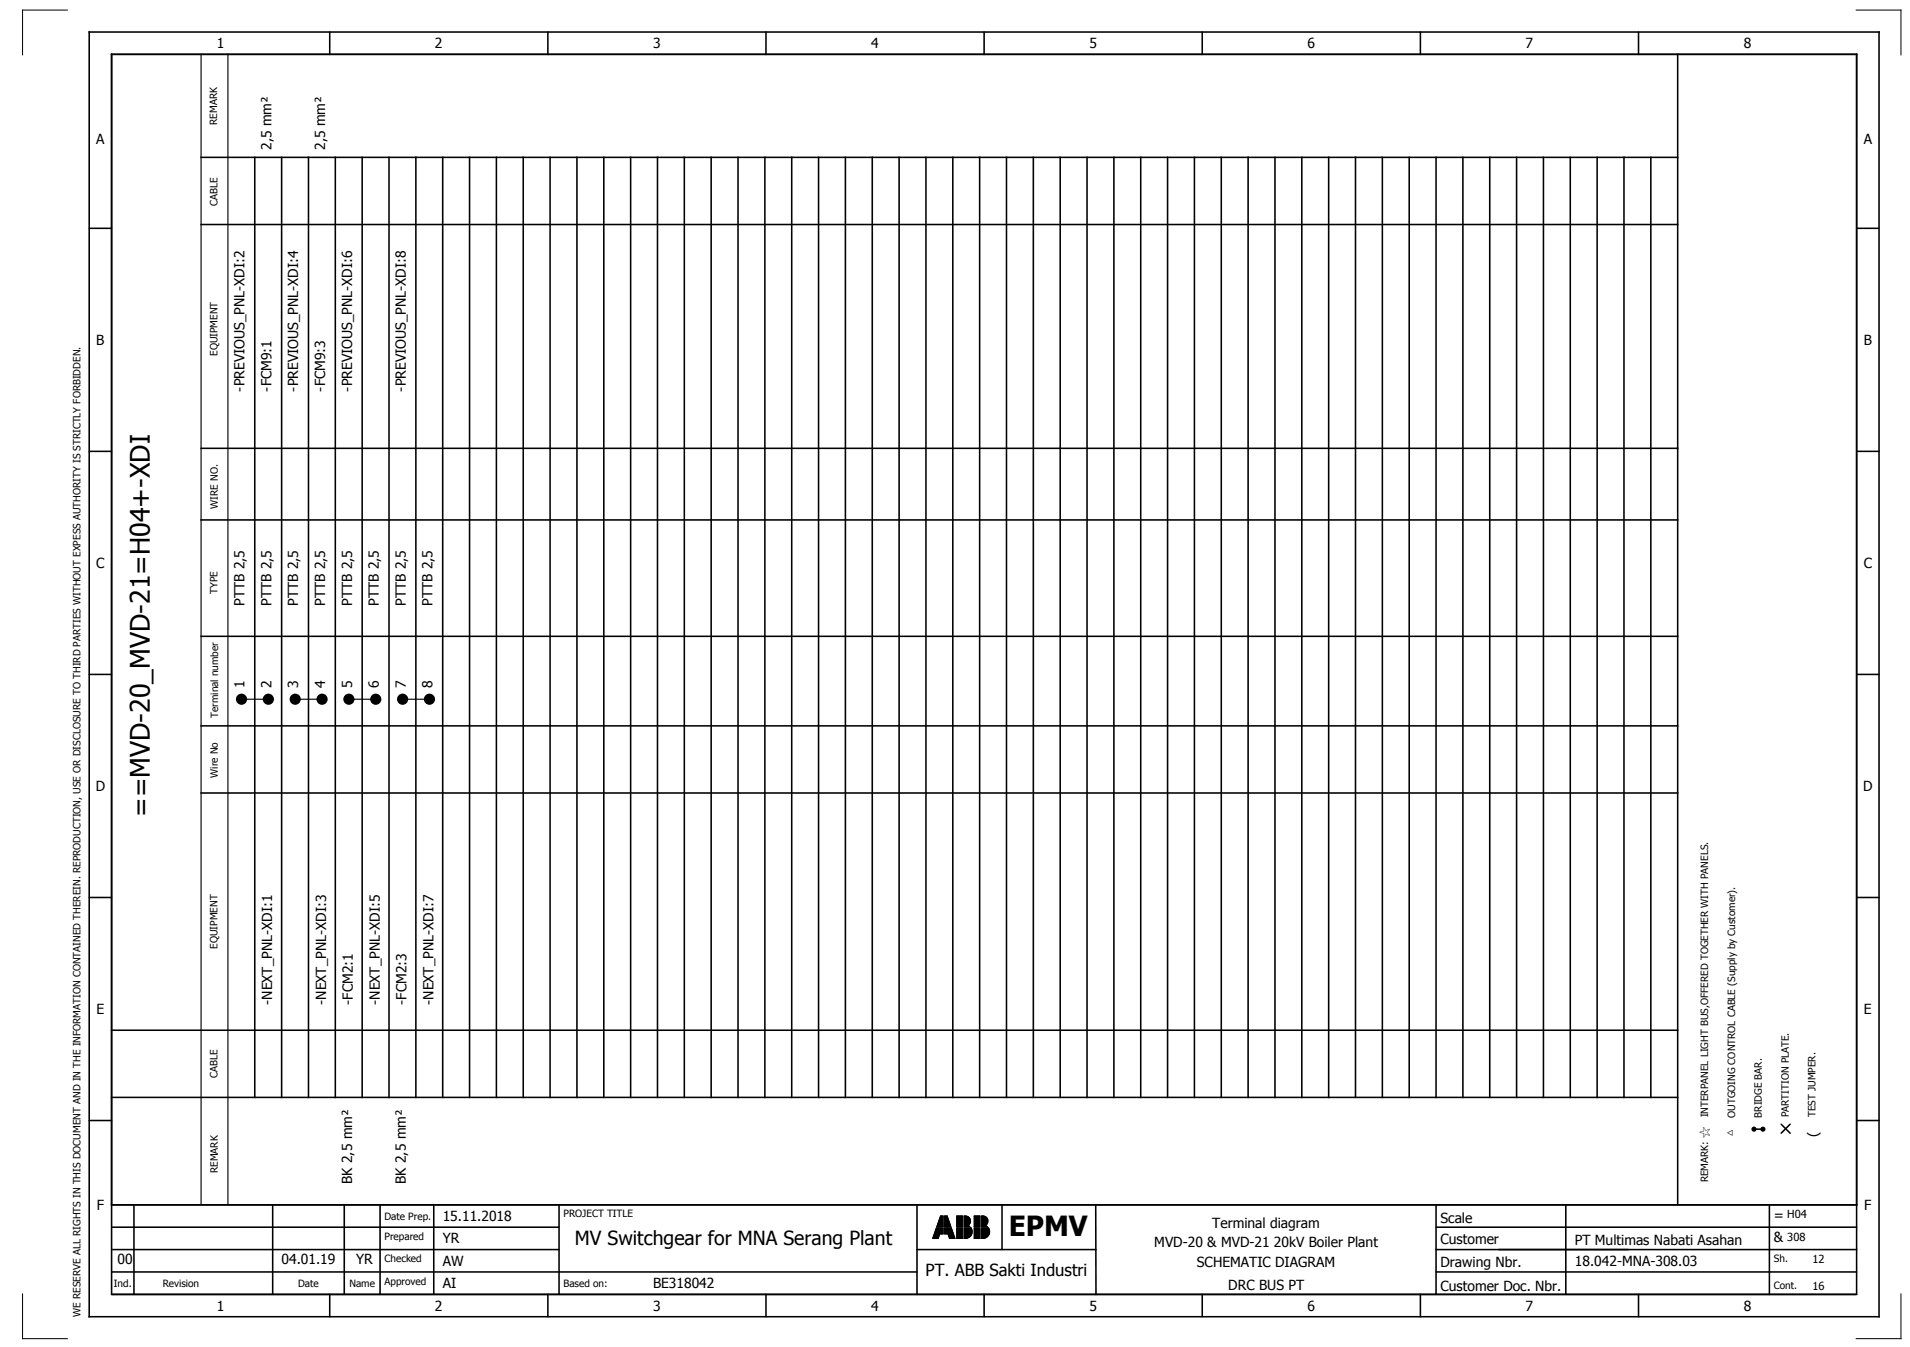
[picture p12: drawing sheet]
<svg xmlns="http://www.w3.org/2000/svg" width="427mm" height="301mm" viewBox="0 0 427 301" stroke-linecap="round" stroke-linejoin="round" font-family="sans-serif">
<g fill="none" stroke="#000" stroke-width=".35">
<path d="M19.9 7.2h400v287h-400zM24.9 12.1h390v277.1h-390zM24.9 12.2h390v257h-390M73.7 7.2v5M122.4 7.2v5M171.2 7.2v5M219.9 7.2v5M268.7 7.2v5M317.4 7.2v5M366.2 7.2v5M374.9 12.2v257M44.9 35.2h330"/>
<path d="M56.9 35.2v210M62.9 35.2v210M68.9 35.2v210M74.9 35.2v210M80.9 35.2v210M86.9 35.2v210M92.9 35.2v210M98.9 35.2v210M104.9 35.2v210M110.9 35.2v210M116.9 35.2v210M122.9 35.2v210"/>
<path d="M128.9 35.2v210M134.9 35.2v210M140.9 35.2v210M146.9 35.2v210M152.9 35.2v210M158.9 35.2v210M164.9 35.2v210M170.9 35.2v210M176.9 35.2v210M182.9 35.2v210M188.9 35.2v210M194.9 35.2v210"/>
<path d="M200.9 35.2v210M206.9 35.2v210M212.9 35.2v210M218.9 35.2v210M224.9 35.2v210M230.9 35.2v210M236.9 35.2v210M242.9 35.2v210M248.9 35.2v210M254.9 35.2v210M260.9 35.2v210M266.9 35.2v210"/>
<path d="M272.9 35.2v210M278.9 35.2v210M284.9 35.2v210M290.9 35.2v210M296.9 35.2v210M302.9 35.2v210M308.9 35.2v210M314.9 35.2v210M320.9 35.2v210M326.9 35.2v210M332.9 35.2v210M338.9 35.2v210"/>
<path d="M344.9 35.2v210M350.9 35.2v210M356.9 35.2v210M362.9 35.2v210M368.9 35.2v210M19.9 51h5M44.9 50.2h330M414.9 51h5M19.9 100.8h5M44.9 116.2h330M44.9 100.2h330M414.9 100.8h5"/>
<path d="M19.9 150.7h5M44.9 142.2h330M414.9 150.7h5M44.9 177.2h330M44.9 162.2h330M19.9 200.5h5M414.9 200.5h5M24.9 230.2h350M19.9 250.3h5M24.9 245.2h350M392 252.3h2M398.1 251.2l2 2"/>
<path d="M400.1 251.2l-2 2M414.9 250.3h5M24.9 279.2h100M24.9 274.2h100M29.9 269.2v20M60.9 269.2v20M76.9 269.2v20M84.9 269.2v20M96.9 269.2v20M124.9 269.2v20M204.9 279.2h40M204.9 269.2v20"/>
<path d="M223.9 269.2v10M244.9 269.2v20M320.9 279.2h94M320.9 269.2v20M320.9 274.2h94M349.9 269.2v20M395.4 269.2v20M24.9 289.2h390M24.9 284.2h180M73.7 289.2v5M122.4 289.2v5M171.2 289.2v5"/>
<path d="M219.9 289.2v5M268.7 289.2v5M317.4 289.2v5M320.9 284.2h94M366.2 289.2v5"/>
</g>
<g fill="none" stroke="#000" stroke-width=".22">
<path d="M15 2.3h-10v10M414.8 2.3h10v10M208.5 276.5v.2M208.6 276.3v.4M208.6 276.1v.6M208.7 275.9v.8M208.8 275.6v1.1M208.9 275.4v1.3M209 275.2v1.5M209 275v1.7M209.1 274.7v2M209.2 274.5v2.2"/>
<path d="M209.3 274.3l-.9 2.4h1.3l.3-1M209.3 274.3h1.5v1.4h-.8M209.3 274.3v2.4M209.4 273.8v.2M209.4 274.3v2.4M209.5 273.6v.4M209.5 274.3v2.4M209.6 273.4v.6M209.6 274.3v2.4M209.7 273.2v.8M209.7 274.3v2.4M209.7 273v1"/>
<path d="M209.7 274.3v2.2M209.8 272.7v1.3M209.8 274.3v2M209.9 272.5v1.5M209.9 274.3v1.8M210 272.3v1.7M210 274.3v1.6M210 272.1v1.9M210 274.3v1.4M210.1 271.8v2.2M210.1 274.3v1.4M210.2 271.7h.6v2.3h-1.4z"/>
<path d="M210.2 271.7v2.3M210.2 274.3v1.4M210.3 271.7v2.3M210.3 274.3v1.4M210.4 271.7v2.3M210.4 274.3v1.4M210.5 271.7v2.3M210.5 274.3v1.4M210.6 271.7v2.3M210.6 274.3v1.4M210.7 271.7v2.3M210.7 274.3v1.4"/>
<path d="M210.8 271.7v2.3M210.8 274.3v1.4M211.1 271.7h.6l.8 2.3h-1.4zM211.1 271.7v2.3M211.1 274.3v1.4M211.2 271.7v2.3M211.2 274.3v1.4M211.3 271.7v2.3M211.3 274.3v1.4M211.4 271.7v2.3M211.4 274.3v1.4M211.5 271.7v2.3"/>
<path d="M211.5 274.3v1.4M211.6 271.7v2.3M211.6 274.3v1.4M211.7 271.7v2.3M211.7 274.3v1.4M211.8 271.9v2.1M211.8 274.3v1.4M211.8 275.7h-.7v-1.4h1.5l.8 2.4M211.8 275.7l.4 1h1.2M211.8 272.1v1.9M211.9 272.3v1.7M211.9 274.3v1.6"/>
<path d="M212 272.5v1.5M212 274.3v1.8M212.1 272.8v1.2M212.1 274.3v2M212.2 273v1M212.2 274.3v2.3M212.2 273.2v.8M212.2 274.3v2.4M212.3 273.4v.6M212.3 274.3v2.4M212.4 273.7v.3M212.4 274.3v2.4"/>
<path d="M212.5 273.9v.1M212.5 274.3v2.4M212.6 274.3v2.4M212.7 274.6v2.1M212.8 274.8v1.9M212.9 275v1.7M212.9 275.2v1.5M213 275.5v1.2M213.1 275.7v1M213.2 275.9v.8M213.3 276.1v.6M213.3 276.3v.4"/>
<path d="M213.4 276.6v.1M213.8 271.7h1.3v2.3h-1.3zM213.8 274.3h1.3v2.4h-1.3zM213.9 271.7v2.3M213.9 274.3v2.4M214 271.7v2.3M214 274.3v2.4M214.1 271.7v2.3M214.1 274.3v2.4M214.2 271.7v2.3M214.2 274.3v2.4M214.3 271.7v2.3"/>
<path d="M214.3 274.3v2.4M214.4 271.7v2.3M214.4 274.3v2.4M214.5 271.7v2.3M214.5 274.3v2.4M214.6 271.7v2.3M214.6 274.3v2.4M214.7 271.7v2.3M214.7 274.3v2.4M214.8 271.7v2.3M214.8 274.3v2.4M214.9 271.7v2.3"/>
<path d="M214.9 274.3v2.4M215 271.7v2.3M215 274.3v2.4M215.4 271.7a1.16 1.16 0 0 1 1.4 .6 1.16 1.16 0 0 1-.5 1.5l.5 .2h-1.4zM215.5 271.7v2.3M215.5 274.3v2.4M215.6 271.7v2.3M215.6 274.3v2.4M215.7 271.7v2.3M215.7 274.3v2.4M215.8 271.7v2.3M215.8 274.3v2.4"/>
<path d="M215.9 271.7v2.3M215.9 274.3v2.4M216 271.7v2.3M216 274.3v2.3M216.1 271.7v2.3M216.1 274.3v2.3M216.2 271.7v2.3M216.2 274.3v2.3M216.3 271.8v2.2M216.3 274.3v2.3M216.4 271.8v2.2M216.4 274.3v2.2"/>
<path d="M216.5 271.9v1.8M216.5 273.8v.2M216.5 274.3v2.2M216.5 271.9v1.7M216.5 273.9v.1M216.6 272v1.5M216.6 273.9v.1M216.6 274.3v2.1M216.7 272.1v1.4M216.7 274h.1M216.7 274.3v2.1M216.8 272.2v1.1"/>
<path d="M216.8 274.3v2M216.8 272.4v.8M216.8 274.3v1.9M216.9 274.3v1.8M217 274.3v1.7M217 274.3a1.5 1.5 0 0 1-1.2 2.4M217 274.3h-1.6v2.4h.4M217.1 274.4v1.5M217.2 274.5v1.3M217.2 274.8v.8M217.7 271.7h1.3v2.3h-1.3zM217.7 274.3h1.3v2.4h-1.3z"/>
<path d="M217.8 271.7v2.3M217.8 274.3v2.4M217.9 271.7v2.3M217.9 274.3v2.4M218 271.7v2.3M218 274.3v2.4M218.1 271.7v2.3M218.1 274.3v2.4M218.2 271.7v2.3M218.2 274.3v2.4M218.3 271.7v2.3M218.3 274.3v2.4"/>
<path d="M218.4 271.7v2.3M218.4 274.3v2.4M218.5 271.7v2.3M218.5 274.3v2.4M218.6 271.7v2.3M218.6 274.3v2.4M218.7 271.7v2.3M218.7 274.3v2.4M218.8 271.7v2.3M218.8 274.3v2.4M218.9 271.7v2.3M218.9 274.3v2.4"/>
<path d="M219 271.7v2.3M219 274.3v2.4M219.3 274.3h1.6a1.53 1.53 0 0 1 0 1.7 1.53 1.53 0 0 1-1.6 .7zM219.3 271.7a1.16 1.16 0 0 1 1.4 .6 1.16 1.16 0 0 1-.5 1.5l.5 .2h-1.4zM219.4 271.7v2.3M219.4 274.3v2.4M219.5 271.7v2.3M219.5 274.3v2.4M219.6 271.7v2.3M219.6 274.3v2.4M219.7 271.7v2.3M219.7 274.3v2.4"/>
<path d="M219.8 271.7v2.3M219.8 274.3v2.4M219.9 271.7v2.3M219.9 274.3v2.3M220 271.7v2.3M220 274.3v2.3M220.1 271.7v2.3M220.1 274.3v2.3M220.2 271.8v2.2M220.2 274.3v2.3M220.3 271.8v2.2M220.3 274.3v2.2"/>
<path d="M220.4 271.9v1.8M220.4 273.8v.2M220.4 274.3v2.2M220.4 271.9v1.7M220.4 273.9v.1M220.5 272v1.5M220.5 273.9v.1M220.5 274.3v2.1M220.6 272.1v1.3M220.6 274h.1M220.6 274.3v2.1M220.7 272.2v1.1"/>
<path d="M220.7 274.3v2M220.8 272.4v.8M220.8 274.3v1.9M220.8 274.3v1.8M220.9 274.3v1.7M221 274.4v1.5M221.1 274.6v1.2M221.1 274.8v.7M5 289.1v10h10M424.8 289.1v10h-10"/>
</g>
<path d="M44.9 12.2v257M50.9 12.2v257M53.5 156.2h7M65.5 156.2h7M77.5 156.2h7M89.5 156.2h7" fill="none" stroke="#000" stroke-width=".25"/>
<g fill="#000">
<circle cx="54" cy="156.2" r="1.25"/>
<circle cx="60" cy="156.2" r="1.25"/>
<circle cx="66" cy="156.2" r="1.25"/>
<circle cx="72" cy="156.2" r="1.25"/>
<circle cx="78" cy="156.2" r="1.25"/>
<circle cx="84" cy="156.2" r="1.25"/>
<circle cx="90" cy="156.2" r="1.25"/>
<circle cx="96" cy="156.2" r="1.25"/>
<circle cx="392" cy="252.3" r=".58"/>
<circle cx="394" cy="252.3" r=".58"/>
</g>
<text font-size="6.2" x="225.4" y="276.2">EPMV</text>
<text font-size="6" x="33.5" y="182.5" transform="rotate(-90 33.5 182.5)">==MVD-20_MVD-21=H04+-XDI</text>
<text font-size="4.3" x="128.5" y="278.2">MV Switchgear for MNA Serang Plant</text>
<text font-size="3.7" x="206.9" y="285.1">PT. ABB Sakti Industri</text>
<g font-size="3.1">
<text x="48.5" y="10.8">1</text>
<text x="97.2" y="10.8">2</text>
<text x="146" y="10.8">3</text>
<text x="194.7" y="10.8">4</text>
<text x="243.5" y="10.8">5</text>
<text x="292.2" y="10.8">6</text>
<text x="341" y="10.8">7</text>
<text x="389.7" y="10.8">8</text>
<text x="21.5" y="32.2">A</text>
<text x="60.7" y="33.5" transform="rotate(-90 60.7 33.5)">2,5 mm²</text>
<text x="72.7" y="33.5" transform="rotate(-90 72.7 33.5)">2,5 mm²</text>
<text x="416.5" y="32.2">A</text>
<text x="21.5" y="77">B</text>
<text x="416.5" y="77">B</text>
<text x="54.7" y="87.5" transform="rotate(-90 54.7 87.5)">-PREVIOUS_PNL-XDI:2</text>
<text x="60.7" y="87.5" transform="rotate(-90 60.7 87.5)">-FCM9:1</text>
<text x="66.7" y="87.5" transform="rotate(-90 66.7 87.5)">-PREVIOUS_PNL-XDI:4</text>
<text x="72.7" y="87.5" transform="rotate(-90 72.7 87.5)">-FCM9:3</text>
<text x="78.7" y="87.5" transform="rotate(-90 78.7 87.5)">-PREVIOUS_PNL-XDI:6</text>
<text x="90.7" y="87.5" transform="rotate(-90 90.7 87.5)">-PREVIOUS_PNL-XDI:8</text>
<text x="21.5" y="126.9">C</text>
<text x="416.5" y="126.9">C</text>
<text x="54.7" y="135.3" transform="rotate(-90 54.7 135.3)">PTTB 2,5</text>
<text x="60.7" y="135.3" transform="rotate(-90 60.7 135.3)">PTTB 2,5</text>
<text x="66.7" y="135.3" transform="rotate(-90 66.7 135.3)">PTTB 2,5</text>
<text x="72.7" y="135.3" transform="rotate(-90 72.7 135.3)">PTTB 2,5</text>
<text x="78.7" y="135.3" transform="rotate(-90 78.7 135.3)">PTTB 2,5</text>
<text x="84.7" y="135.3" transform="rotate(-90 84.7 135.3)">PTTB 2,5</text>
<text x="90.7" y="135.3" transform="rotate(-90 90.7 135.3)">PTTB 2,5</text>
<text x="96.7" y="135.3" transform="rotate(-90 96.7 135.3)">PTTB 2,5</text>
<text x="54.7" y="153.6" transform="rotate(-90 54.7 153.6)">1</text>
<text x="60.7" y="153.6" transform="rotate(-90 60.7 153.6)">2</text>
<text x="66.7" y="153.6" transform="rotate(-90 66.7 153.6)">3</text>
<text x="72.7" y="153.6" transform="rotate(-90 72.7 153.6)">4</text>
<text x="78.7" y="153.6" transform="rotate(-90 78.7 153.6)">5</text>
<text x="84.7" y="153.6" transform="rotate(-90 84.7 153.6)">6</text>
<text x="90.7" y="153.6" transform="rotate(-90 90.7 153.6)">7</text>
<text x="96.7" y="153.6" transform="rotate(-90 96.7 153.6)">8</text>
<text x="21.4" y="176.7">D</text>
<text x="416.4" y="176.7">D</text>
<text x="21.6" y="226.5">E</text>
<text x="60.9" y="224.5" transform="rotate(-90 60.9 224.5)">-NEXT_PNL-XDI:1</text>
<text x="72.9" y="224.5" transform="rotate(-90 72.9 224.5)">-NEXT_PNL-XDI:3</text>
<text x="78.9" y="224.5" transform="rotate(-90 78.9 224.5)">-FCM2:1</text>
<text x="84.9" y="224.5" transform="rotate(-90 84.9 224.5)">-NEXT_PNL-XDI:5</text>
<text x="90.9" y="224.5" transform="rotate(-90 90.9 224.5)">-FCM2:3</text>
<text x="96.9" y="224.5" transform="rotate(-90 96.9 224.5)">-NEXT_PNL-XDI:7</text>
<text x="416.6" y="226.5">E</text>
<text x="382.2" y="254.2" transform="rotate(-90 382.2 254.2)">☆</text>
<text x="388" y="254.1" transform="rotate(-90 388 254.1)">△</text>
<text x="406.3" y="254" transform="rotate(-90 406.3 254)">(</text>
<text x="78.7" y="264.5" transform="rotate(-90 78.7 264.5)">BK 2,5 mm²</text>
<text x="90.7" y="264.5" transform="rotate(-90 90.7 264.5)">BK 2,5 mm²</text>
<text x="21.6" y="270.4">F</text>
<text x="98.9" y="272.8">15.11.2018</text>
<text x="270.9" y="274.2">Terminal diagram</text>
<text x="321.9" y="273.2">Scale</text>
<text x="396.4" y="272.5">=</text>
<text x="416.6" y="270.4">F</text>
<text x="98.9" y="277.8">YR</text>
<text x="258" y="278.6">MVD-20 &amp; MVD-21 20kV Boiler Plant</text>
<text x="321.9" y="277.9">Customer</text>
<text x="351.9" y="278.1">PT Multimas Nabati Asahan</text>
<text x="396.4" y="277.5">&amp;</text>
<text x="26.2" y="282.3">00</text>
<text x="62.9" y="282.3">04.01.19</text>
<text x="79.6" y="282.3">YR</text>
<text x="98.9" y="282.8">AW</text>
<text x="98.9" y="287.8">AI</text>
<text x="145.9" y="287.8">BE318042</text>
<text x="267.5" y="283.2">SCHEMATIC DIAGRAM</text>
<text x="321.9" y="283.2">Drawing Nbr.</text>
<text x="352" y="282.8">18.042-MNA-308.03</text>
<text x="48.5" y="292.8">1</text>
<text x="97.2" y="292.8">2</text>
<text x="146" y="292.8">3</text>
<text x="194.7" y="292.8">4</text>
<text x="243.5" y="292.8">5</text>
<text x="274.5" y="288.1">DRC BUS PT</text>
<text x="292.2" y="292.8">6</text>
<text x="321.9" y="288.4">Customer Doc. Nbr.</text>
<text x="341" y="292.8">7</text>
<text x="389.7" y="292.8">8</text>
</g>
<g font-size="2.5">
<text x="399.4" y="272.2">H04</text>
<text x="399.4" y="277.2">308</text>
<text x="405.1" y="282.2">12</text>
<text x="405.1" y="288.1">16</text>
</g>
<g font-size="2.2">
<text x="48.6" y="27.9" transform="rotate(-90 48.6 27.9)">REMARK</text>
<text x="48.6" y="46" transform="rotate(-90 48.6 46)">CABLE</text>
<text x="48.6" y="79.5" transform="rotate(-90 48.6 79.5)">EQUIPMENT</text>
<text x="48.7" y="113.6" transform="rotate(-90 48.7 113.6)">WIRE NO.</text>
<text x="48.6" y="132.6" transform="rotate(-90 48.6 132.6)">TYPE</text>
<text x="48.7" y="160.4" transform="rotate(-90 48.7 160.4)">Terminal number</text>
<text x="48.7" y="173.7" transform="rotate(-90 48.7 173.7)">Wire No</text>
<text x="48.6" y="212" transform="rotate(-90 48.6 212)">EQUIPMENT</text>
<text x="48.6" y="240.8" transform="rotate(-90 48.6 240.8)">CABLE</text>
<text x="381.8" y="249.6" transform="rotate(-90 381.8 249.6)">INTERPANEL LIGHT BUS,OFFERED TOGETHER WITH PANELS.</text>
<text x="387.8" y="249.8" transform="rotate(-90 387.8 249.8)">OUTGOING CONTROL CABLE (Supply by Customer).</text>
<text x="393.8" y="249.7" transform="rotate(-90 393.8 249.7)">BRIDGE BAR.</text>
<text x="399.8" y="249.6" transform="rotate(-90 399.8 249.6)">PARTITION PLATE.</text>
<text x="405.8" y="249.6" transform="rotate(-90 405.8 249.6)">TEST JUMPER.</text>
<text x="48.7" y="262.1" transform="rotate(-90 48.7 262.1)">REMARK</text>
<text x="381.8" y="264.2" transform="rotate(-90 381.8 264.2)">REMARK:</text>
<text x="85.9" y="272.5">Date Prep.</text>
<text x="125.9" y="271.9">PROJECT TITLE</text>
<text x="85.9" y="277">Prepared</text>
<text x="85.9" y="282">Checked</text>
<text x="396.4" y="281.9">Sh.</text>
<text x="25.4" y="287.5">Ind.</text>
<text x="36.4" y="287.5">Revision</text>
<text x="66.6" y="287.5">Date</text>
<text x="78.1" y="287.5">Name</text>
<text x="85.9" y="287">Approved</text>
<text x="125.9" y="287.5">Based on:</text>
<text x="396.4" y="287.9">Cont.</text>
<text x="18" y="294.2" transform="rotate(-90 18 294.2)">WE RESERVE ALL RIGHTS IN THIS DOCUMENT AND IN THE INFORMATION CONTAINED THEREIN. REPRODUCTION, USE OR DISCLOSURE TO THIRD PARTIES WITHOUT EXPESS AUTHORITY IS STRICTLY FORBIDDEN.</text>
</g>
</svg>
